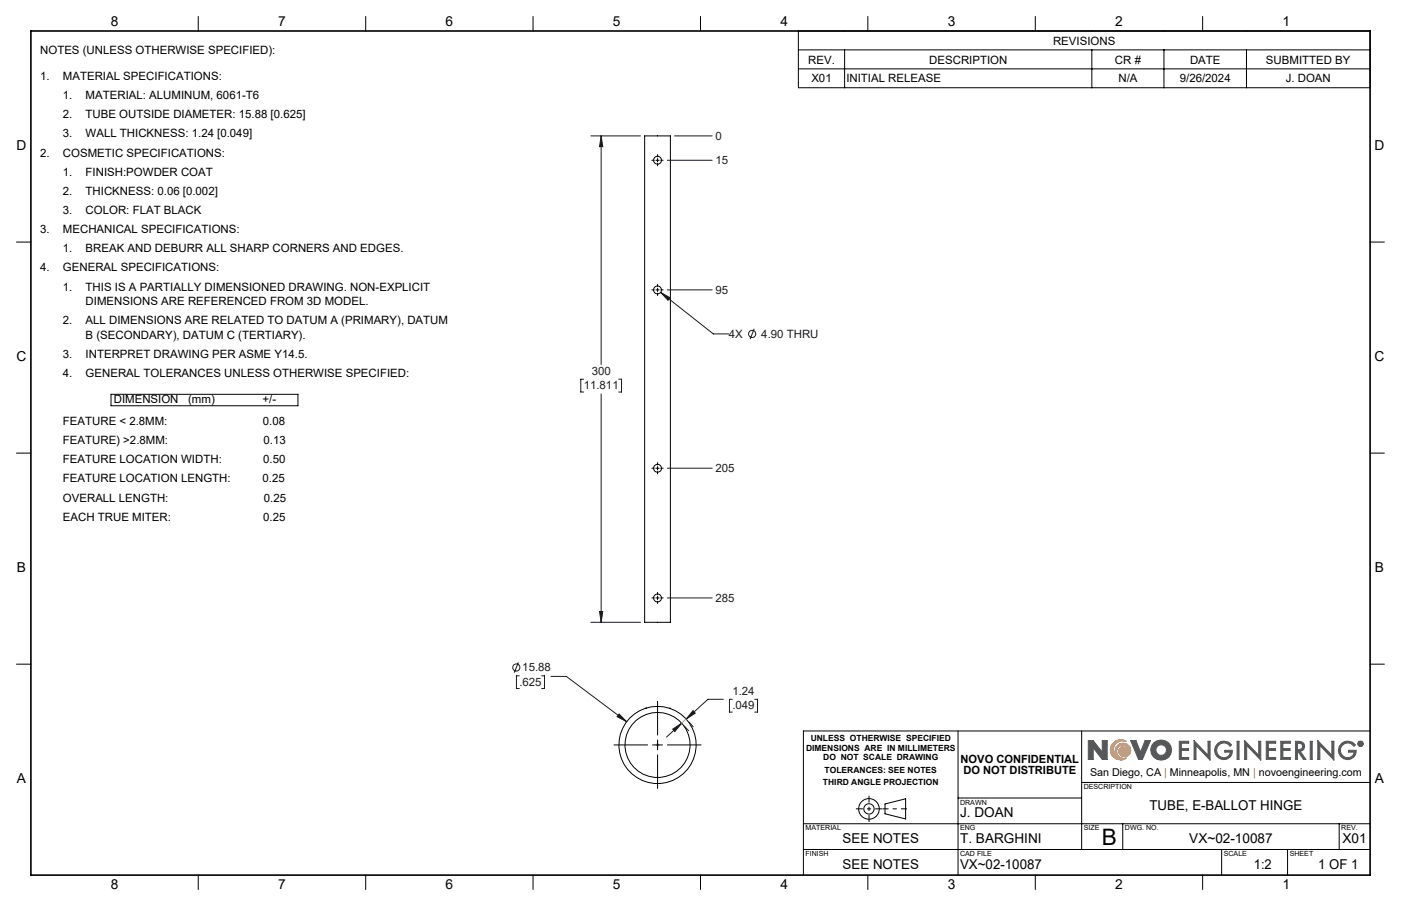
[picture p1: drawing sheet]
<svg xmlns="http://www.w3.org/2000/svg" width="432mm" height="279mm" viewBox="0 0 432 279" stroke-linecap="round" stroke-linejoin="round" font-family="sans-serif">
<g fill="none" stroke="#000" stroke-width=".31">
<path d="M61.1 5.1v4.5M112.7 5.1v4.5M164.3 5.1v4.5M215.9 5.1v4.5M267.5 5.1v4.5M319.1 5.1v4.5M370.7 5.1v4.5M198.7 41.9h7.9v150h-7.9zM5.1 74.6h4.4M422.3 74.6h4.4M5.1 139.7h4.4M422.3 139.7h4.4"/>
<path d="M5.1 204.8h4.4M199 218.4h.1M206.3 218.4h.1M422.3 204.8h4.4M295.3 225.4v44.5M333.4 225.4v36.6M422.3 225.4h-174.7v44.5M247.6 254h174.7M272.8 247.9l6.3-1.6v6.3l-6.3-1.6zM295.3 246.1h38.1M333.4 241.3h88.9M346 254v8"/>
<path d="M412.7 254v8M61.1 269.9v4.4M112.7 269.9v4.4M164.3 269.9v4.4M215.9 269.9v4.4M247.6 262h174.7M267.5 269.9v4.4M319.1 269.9v4.4M370.7 269.9v4.4M376.5 262v7.9M396.8 262v7.9"/>
<circle cx="202.7" cy="49.4" r="1.22"/>
<circle cx="202.7" cy="89.4" r="1.22"/>
<circle cx="202.7" cy="144.4" r="1.22"/>
<circle cx="202.7" cy="184.4" r="1.22"/>
<circle cx="202.6" cy="229.7" r="10"/>
<circle cx="202.7" cy="229.7" r="11.9"/>
<circle cx="267.8" cy="249.5" r="1.59"/>
<circle cx="267.8" cy="249.5" r="3.2"/>
</g>
<path d="M342.7 229.6a3.1 3.1 0 0 1 4.5-.9 2.82 2.82 0 0 0-3.9 1.7 2.82 2.82 0 0 0 2.3 3.6 2.45 2.45 0 0 1-1.1-4.2 2.45 2.45 0 0 1 4 1.5 1.88 1.88 0 0 1-1.9 2.1 1.88 1.88 0 0 1-1.8-2.2l.6-.7a1.82 1.82 0 0 1 2.4 1.5 1.89 1.89 0 0 0-2.6-2 1.89 1.89 0 0 0-.3 3.3l1.5 .6 .8-.1a3.2 3.2 0 0 1-4-.2 3.2 3.2 0 0 1-.5-4z" fill="none" stroke="#f78d2a" stroke-width=".31"/>
<g fill="none" stroke="#555759" stroke-width=".31">
<path d="M336.9 230.6v3.6h-1.5v-5.8h1.5l2.8 3.6M336.9 230.6h.1M337 230.6l2.7 3.6h1.5v-5.8h-1.5v3.6M339.7 232h.1M348.5 228.4h1.6l1.4 3.6 1.4-3.6h1.7l-2.5 5.8h-1.2zM363.5 228.6h2.9v.6h-2.3v1.7h2.2v.5h-2.2v2.2h2.3v.6h-2.9zM368 228.4l4.3 4.5v-4.3h.7v5.8l-4.4-4.5v4.3h-.6zM375.4 229.2a2.89 2.89 0 0 1 4.2 .5l-.5 .5a2.26 2.26 0 0 0-3.2-.7 2.26 2.26 0 0 0-.5 3.2 2.26 2.26 0 0 0 3.3 .4l.5-1.1h-1.7v-.6h2.3a2.78 2.78 0 0 1-4 2.5 2.78 2.78 0 0 1-.4-4.7zM381.3 228.6h.6v5.6h-.6zM383.6 228.4l4.3 4.5v-4.3h.7v5.8l-4.4-4.5v4.3h-.6zM390.3 228.6h2.9v.6h-2.3v1.7h2.2v.5h-2.2v2.2h2.3v.6h-2.9zM394.8 228.6h2.9v.6h-2.3v1.7h2.2v.5h-2.2v2.2h2.3v.6h-2.9z"/>
<path d="M399.3 228.6a2.74 2.74 0 0 1 2.6 .8l.2 .8-.3 .9-1.1 .6 1.8 2.5h-.8l-1.7-2.5h-.1v2.5h-.6zM399.9 229.2l1.1 .1a1.02 1.02 0 0 1 0 1.7l-1.1 .2zM403.8 228.6h.6v5.6h-.6zM406.2 228.4l4.3 4.5v-4.3h.6v5.8l-4.3-4.5v4.3h-.6zM413.6 229.2a2.89 2.89 0 0 1 4.2 .5l-.5 .5a2.25 2.25 0 0 0-3.3-.7 2.25 2.25 0 0 0-.2 3.4 2.25 2.25 0 0 0 3.4-.3l.1-.6h-1.6v-.6h2.3a2.79 2.79 0 0 1-4 2.5 2.79 2.79 0 0 1-.4-4.7zM419 228.9l.6 .1-.1 .4 .2 .4-.4-.4-.3 .4zM419.2 229l.3 .2-.3 .1z"/>
<circle cx="357.9" cy="231.3" r="1.64"/>
<circle cx="357.9" cy="231.3" r="3.2"/>
<circle cx="419.3" cy="229.4" r=".85"/>
<circle cx="419.3" cy="229.4" r=".71"/>
</g>
<path d="M279.5 249.4h-7.5" fill="none" stroke="#000" stroke-width=".31" stroke-dasharray="15.2 1.3 1.3 1.3" stroke-dashoffset="13.4" stroke-linecap="butt"/>
<path d="M263.8 249.4h8.1M267.8 245.4v8.1" fill="none" stroke="#000" stroke-width=".31" stroke-dasharray="15.2 1.3 1.3 1.3" stroke-dashoffset="13.1" stroke-linecap="butt"/>
<path d="M9.5 9.6h412.8v260.3h-412.8z" fill="none" stroke="#000" stroke-width=".5"/>
<path d="M343 229.1a3.2 3.2 0 0 1 4.2-.4 2.82 2.82 0 0 0-3.9 1.7 2.82 2.82 0 0 0 2.3 3.6 2.43 2.43 0 0 1-1.9-2.8 2.43 2.43 0 0 1 2.7-2 2.43 2.43 0 0 1 2.1 2.7 1.82 1.82 0 0 1-2.5 1.5 1.82 1.82 0 0 1-.9-2.7 1.73 1.73 0 0 1 2.7 1.3 1.9 1.9 0 0 0-2.6-2 1.9 1.9 0 0 0-.3 3.3l.8 .5h1.5a3.2 3.2 0 0 1-4.2-.4 3.2 3.2 0 0 1 0-4.3z" fill-rule="evenodd" fill="#f78d2a"/>
<path d="M335.4 228.4v5.8h1.5v-3.6l2.8 3.6h1.5v-5.8h-1.5v3.6l-2.8-3.6zM348.5 228.4l2.4 5.8h1.2l2.5-5.8h-1.7l-1.4 3.6-1.4-3.6zM355.6 229.1a3.1 3.1 0 0 0 .2 4.6 3.1 3.1 0 0 0 4.6-.6 3.1 3.1 0 0 0-1-4.5l-1.8-.4-1 .3zM356.2 231.3a1.65 1.65 0 0 1 3.3 0 1.65 1.65 0 0 1-3.3 0zM363.5 228.6v5.6h2.9v-.6h-2.3v-2.2h2.2v-.5h-2.2v-1.7h2.3v-.6zM368 228.4v5.8h.6v-4.3l4.4 4.5v-5.8h-.7v4.3zM375.2 229.3a2.79 2.79 0 0 0 .7 4.7 2.79 2.79 0 0 0 3.9-2.6h-2.3v.6h1.7a2.16 2.16 0 0 1-3 1.4 2.16 2.16 0 0 1-.9-3.2 2.22 2.22 0 0 1 3.8 0l.5-.5a2.92 2.92 0 0 0-4.4-.4zM381.3 228.6v5.6h.6v-5.6zM383.6 228.4v5.8h.6v-4.3l4.4 4.5v-5.8h-.7v4.3zM390.3 228.6v5.6h2.9v-.6h-2.3v-2.2h2.2v-.5h-2.2v-1.7h2.3v-.6zM394.8 228.6v5.6h2.9v-.6h-2.3v-2.2h2.2v-.5h-2.2v-1.7h2.3v-.6zM399.3 228.6v5.6h.6v-2.5l1.8 2.5h.8l-1.8-2.5 1.1-.6 .3-1.3a1.6 1.6 0 0 0-2.1-1.2zM399.9 229.2l1.3 .3 .3 .4-.3 1-1.3 .3zM403.8 228.6v5.6h.6v-5.6zM406.2 228.4v5.8h.6v-4.3l4.3 4.5v-5.8h-.6v4.3zM413.3 229.4a2.79 2.79 0 0 0 .9 4.6 2.79 2.79 0 0 0 3.8-2.6h-2.3v.6h1.6a2.18 2.18 0 0 1-3.2 1.3 2.18 2.18 0 0 1-.4-3.5 2.22 2.22 0 0 1 3.6 .4l.5-.5a2.89 2.89 0 0 0-4.5-.3zM419 228.9v.9h.2v-.4l.5 .4-.2-.4 .2-.4zM419.2 229l.3 .2-.3 .1zM418.5 229.4a.85 .85 0 0 0 1.7 0 .85 .85 0 0 0-1.7 0zM418.6 229.4a.71 .71 0 0 1 1.4 0 .71 .71 0 0 1-1.4 0z" fill-rule="evenodd" fill="#555759"/>
<g fill="none" stroke="#191924" stroke-width=".31">
<path d="M182.1 41.9h15.3M185.3 41.9l.5 3.3h-1zM185.3 41.9v70.5M205.7 49.4h13.8M207.9 41.9h11.6M203.6 90.2l2.9 1.6-.6 .8zM203.6 90.2l16.3 12.8h4.7M205.7 89.4h13.8M179.9 116.9h-.9v4h.9M190.7 116.9h.9v4h-.9M232.4 101.4l-1.2 3.2M185.3 121.5v70.4"/>
<path d="M205.7 144.4h13.8M182.1 191.9h15.3M184.8 188.6h1l-.5 3.3zM205.7 184.4h13.8M159.8 204.3l-1.3 3.1M160.1 208.4h-.9v3.9h.9M166.9 208.4h.9v3.9h-.9M169.8 208.6h4.8l18.5 14M213.6 219.1l.7 .8-2.8 1.9zM223 215.7h-4.8l-6.7 6.1M225.7 215.7h-.9v3.9h.9M232.6 215.7h.9v3.9h-.9"/>
<path d="M190.8 220.2l2.3 2.4-2.9-1.6zM207.3 224.9l2.8-1.9-2.1 2.6zM210.1 223l-4.7 4.3M210.9 223.9l1.3 1.5M212.3 222.7l1.3 1.4"/>
<circle cx="231.8" cy="103" r="1.12"/>
<circle cx="159.1" cy="205.9" r="1.1"/>
</g>
<path d="M202.1 229.7h1.1M202.3 229.4l.7 .7M202.7 229.2v1M203 229.4l-.7 .7M211.5 221.7l-1.4 1.3" fill="none" stroke="#ff8080" stroke-width=".31"/>
<g fill="none" stroke="#000" stroke-width=".31">
<path d="M246.1 9.6h176.2v17.5h-176.2zM246.1 15.4h176.2M260.3 15.4v11.7M336.5 15.4v11.7M358.7 15.4v11.7M384.2 15.4v11.7M246.1 21.2h176.2M200.9 49.4h.7M202.1 49.4h1.1M202.7 47.7v.7M202.7 48.9v1M202.7 50.4v.8"/>
<path d="M203.7 49.4h.7M200.9 89.4h.7M202.1 89.4h1.1M202.7 87.7v.7M202.7 88.9v1M202.7 90.4v.8M203.7 89.4h.7M34.2 121.6h57.6v3.5h-57.6zM200.9 144.4h.7M202.1 144.4h1.1M202.7 142.7v.7M202.7 143.9v1"/>
<path d="M202.7 145.4v.8M203.7 144.4h.7M200.9 184.4h.7M202.1 184.4h1.1M202.7 182.7v.7M202.7 183.9v1M202.7 185.4v.7M203.7 184.4h.7M202.7 216.3v10.4M189.2 229.7h10.4M201.1 229.7h3.1M202.7 228.2v3"/>
<path d="M202.7 232.8v10.4M205.7 229.7h10.4"/>
</g>
<g fill="#191924">
<path d="M185.3 41.9l.5 3.3h-1zM184.8 188.6h1l-.5 3.3zM203.6 90.2l2.3 2.4 .6-.8zM190.8 220.2l-.6 .8 2.9 1.6z"/>
<path d="M207.3 224.9l2.8-1.9-2.1 2.6zM213.6 219.1l.7 .8-2.8 1.9z"/>
</g>
<text font-size="7" x="339.5" y="260.5">B</text>
<g font-size="4.2">
<text x="34.1" y="8.1">8</text>
<text x="85.7" y="8.1">7</text>
<text x="137.3" y="8.1">6</text>
<text x="188.9" y="8.1">5</text>
<text x="240.5" y="8.1">4</text>
<text x="292.1" y="8.1">3</text>
<text x="343.7" y="8.1">2</text>
<text x="395.3" y="8.1">1</text>
<text x="5.1" y="46.4">D</text>
<text x="423.7" y="46.4">D</text>
<text x="5.1" y="111.4">C</text>
<text x="423.7" y="111.4">C</text>
<text x="5.2" y="176.5">B</text>
<text x="423.8" y="176.5">B</text>
<text x="5.2" y="241.6">A</text>
<text x="423.8" y="241.6">A</text>
<text x="354.3" y="249.9">TUBE, E-BALLOT HINGE</text>
<text x="295.9" y="252">J. DOAN</text>
<text x="259.7" y="260">SEE NOTES</text>
<text x="295.9" y="260">T. BARGHINI</text>
<text x="366.5" y="260">VX~02-10087</text>
<text x="413.8" y="260">X01</text>
<text x="259.7" y="267.9">SEE NOTES</text>
<text x="295.9" y="267.9">VX~02-10087</text>
<text x="386.5" y="267.9">1:2</text>
<text x="406.3" y="267.9">1 OF 1</text>
<text x="34.1" y="274.2">8</text>
<text x="85.7" y="274.2">7</text>
<text x="137.3" y="274.2">6</text>
<text x="188.9" y="274.2">5</text>
<text x="240.5" y="274.2">4</text>
<text x="292.1" y="274.2">3</text>
<text x="343.7" y="274.2">2</text>
<text x="395.3" y="274.2">1</text>
</g>
<g font-size="3.5">
<text x="12.4" y="16.7">NOTES (UNLESS OTHERWISE SPECIFIED):</text>
<text x="324.6" y="13.8">REVISIONS</text>
<text x="249.1" y="19.6">REV.</text>
<text x="286.4" y="19.6">DESCRIPTION</text>
<text x="343.6" y="19.6">CR #</text>
<text x="366.8" y="19.6">DATE</text>
<text x="390.2" y="19.6">SUBMITTED BY</text>
<text x="12.4" y="24.6">1.</text>
<text x="19.4" y="24.6">MATERIAL SPECIFICATIONS:</text>
<text x="250.1" y="25.4">X01</text>
<text x="260.8" y="25.4">INITIAL RELEASE</text>
<text x="344.7" y="25.4">N/A</text>
<text x="363.6" y="25.4">9/26/2024</text>
<text x="396.3" y="25.4">J. DOAN</text>
<text x="19.4" y="30.5">1.</text>
<text x="26.4" y="30.5">MATERIAL: ALUMINUM, 6061-T6</text>
<text x="19.4" y="36.4">2.</text>
<text x="26.4" y="36.4">TUBE OUTSIDE DIAMETER: 15.88 [0.625]</text>
<text x="19.4" y="42.4">3.</text>
<text x="26.4" y="42.4">WALL THICKNESS: 1.24 [0.049]</text>
<text x="12.4" y="48.3">2.</text>
<text x="19.4" y="48.3">COSMETIC SPECIFICATIONS:</text>
<text x="19.4" y="54.2">1.</text>
<text x="26.4" y="54.2">FINISH:POWDER COAT</text>
<text x="19.4" y="60.1">2.</text>
<text x="19.4" y="66">3.</text>
<text x="26.4" y="60.1">THICKNESS: 0.06 [0.002]</text>
<text x="26.4" y="66">COLOR: FLAT BLACK</text>
<text x="12.4" y="71.9">3.</text>
<text x="19.4" y="71.9">MECHANICAL SPECIFICATIONS:</text>
<text x="19.4" y="77.8">1.</text>
<text x="26.4" y="77.8">BREAK AND DEBURR ALL SHARP CORNERS AND EDGES.</text>
<text x="12.4" y="83.7">4.</text>
<text x="19.4" y="83.7">GENERAL SPECIFICATIONS:</text>
<text x="19.4" y="89.6">1.</text>
<text x="26.4" y="89.6">THIS IS A PARTIALLY DIMENSIONED DRAWING. NON-EXPLICIT</text>
<text x="26.4" y="94.2">DIMENSIONS ARE REFERENCED FROM 3D MODEL.</text>
<text x="19.4" y="100.1">2.</text>
<text x="26.4" y="100.1">ALL DIMENSIONS ARE RELATED TO DATUM A (PRIMARY), DATUM</text>
<text x="26.4" y="104.6">B (SECONDARY), DATUM C (TERTIARY).</text>
<text x="19.4" y="110.5">3.</text>
<text x="26.4" y="110.5">INTERPRET DRAWING PER ASME Y14.5.</text>
<text x="19.4" y="116.4">4.</text>
<text x="26.4" y="116.4">GENERAL TOLERANCES UNLESS OTHERWISE SPECIFIED:</text>
<text x="35.1" y="124.3">DIMENSION</text>
<text x="58" y="124.3">(mm)</text>
<text x="80.9" y="124.3">+/-</text>
<text x="19.4" y="131.1">FEATURE &lt; 2.8MM:</text>
<text x="81" y="131.1">0.08</text>
<text x="19.4" y="137">FEATURE) &gt;2.8MM:</text>
<text x="81.2" y="137">0.13</text>
<text x="19.4" y="142.9">FEATURE LOCATION WIDTH:</text>
<text x="81.1" y="142.9">0.50</text>
<text x="19.4" y="148.8">FEATURE LOCATION LENGTH:</text>
<text x="80.9" y="148.8">0.25</text>
<text x="19.4" y="154.7">OVERALL LENGTH:</text>
<text x="81.3" y="154.7">0.25</text>
<text x="19.4" y="160.6">EACH TRUE MITER:</text>
<text x="81.1" y="160.6">0.25</text>
<text x="296.1" y="235.2">NOVO CONFIDENTIAL</text>
<text x="296.9" y="238.7">DO NOT DISTRIBUTE</text>
</g>
<g font-size="3.5" fill="#191924">
<text x="220.5" y="43.1">0</text>
<text x="220.5" y="50.6">15</text>
<text x="220.5" y="90.6">95</text>
<text x="224.6" y="104.1">4X</text>
<text x="234.6" y="104.1">4.90 THRU</text>
<text x="182.4" y="115.6">300</text>
<text x="179.9" y="120.1">11.811</text>
<text x="220.5" y="145.6">205</text>
<text x="220.5" y="185.6">285</text>
<text x="161" y="207">15.88</text>
<text x="160.1" y="211.5">.625</text>
<text x="225.7" y="214.3">1.24</text>
<text x="225.7" y="218.8">.049</text>
</g>
<text font-size="3.3" x="336" y="239.4">San Diego, CA | Minneapolis, MN | novoengineering.com</text>
<g font-size="2.6">
<text x="248.4" y="231.5">DIMENSIONS ARE IN MILLIMETERS</text>
<text x="249.9" y="228.6">UNLESS OTHERWISE SPECIFIED</text>
<text x="253.7" y="234.4">DO NOT SCALE DRAWING</text>
<text x="254.2" y="238.5">TOLERANCES: SEE NOTES</text>
<text x="253.7" y="242.1">THIRD ANGLE PROJECTION</text>
</g>
<g font-size="2.2">
<text x="334" y="243.4">DESCRIPTION</text>
<text x="295.9" y="248.2">DRAWN</text>
<text x="248.3" y="256.1">MATERIAL</text>
<text x="295.9" y="256.1">ENG</text>
<text x="334" y="256.1">SIZE</text>
<text x="346.7" y="256.1">DWG. NO.</text>
<text x="413.4" y="256.1">REV.</text>
<text x="248.3" y="264">FINISH</text>
<text x="295.9" y="264">CAD FILE</text>
<text x="377.2" y="264">SCALE</text>
<text x="397.5" y="264">SHEET</text>
</g>
</svg>
